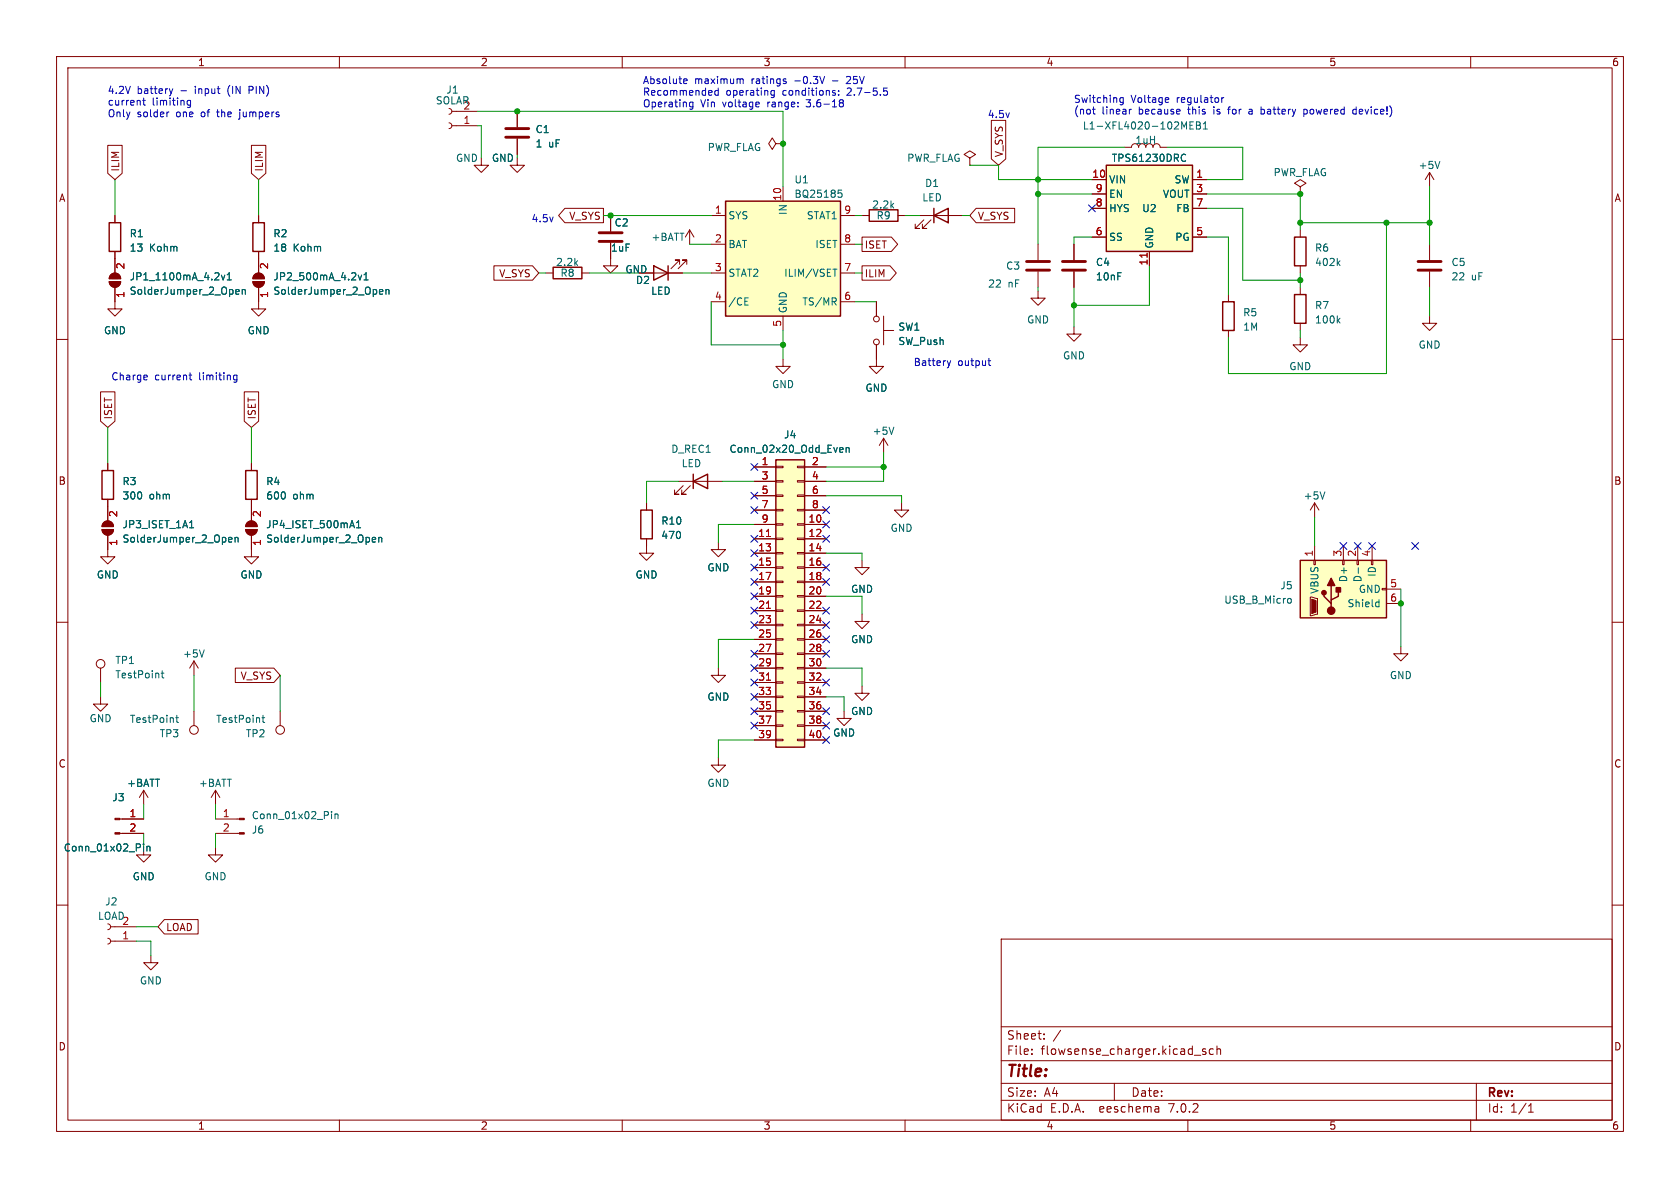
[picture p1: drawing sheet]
<svg xmlns="http://www.w3.org/2000/svg" width="297mm" height="210mm" viewBox="0 0 297 210" stroke-linecap="round" stroke-linejoin="round" font-family="sans-serif">
<g fill="none" stroke="#840000" stroke-width=".18">
<path d="M10 10h277v190h-277zM12 12h273v186h-273zM60 10v2M79.4 19.2l.3 .1 .2 .4-.2 .4-.3 .1M79.9 19.7h4.6M91.4 19.7v2.8M110 10v2M160 10v2M210 10v2M260 10v2M19 25.7h2.6v4.9l-1.3 1.2-1.3-1.2zM20.3 38.1v1.3"/>
<path d="M44.4 25.7h2.6v4.9l-1.3 1.2-1.3-1.2zM45.7 38.1v1.3M79.4 21.7l.3 .2 .2 .3-.2 .4-.3 .1M79.9 22.2h4.6M85.1 27.9v1.3h1.3l-1.3 1.3-1.3-1.3h1.3M91.4 27.9v1.3h1.3l-1.3 1.3-1.2-1.3h1.2M91.4 24.5v2.8M99.9 36.8h6.8v2.6h-6.8l-1.1-1.3zM107.9 38.1v2.8M125.7 38.1h2.6M137.2 25.4l-.7-1-.6 1 .6 1 .7-1h1.2M138.4 25.4h.1"/>
<path d="M138.4 33v2.6M148.6 38.1h2.5M152.4 38.1h1.3M158.7 38.1h1.3M162.6 38.1h7.6M163.3 38.9l-1.5 1.5h.8h-.8v-.8M164.6 38.9l-1.5 1.5h.7h-.7v-.8M171.4 27.9l1.1-.6-1.1-.6-1 .6 1 .6v1.3M171.4 29.2h.1M172.6 36.8h6.8v2.6h-6.8l-1.2-1.3zM175.3 21.3h2.5v6.8l-1.3 1.1-1.2-1.1zM193 31.8h2.6"/>
<path d="M193 34.3h2.6M193 36.8h2.6M198.8 26h1.2a.64 .64 0 0 1 .7-.6 .64 .64 0 0 1 .6 .6M203.8 26a.64 .64 0 0 1 .7-.6 .64 .64 0 0 1 .6 .6h1.3M210.8 31.8h2.6M210.8 34.3h2.6M210.8 36.8h2.6M229.9 33l1-.6-1-.6-1 .6 1 .6v1.3M229.9 34.3h.1M252.7 30.5l-.7 1.3M252.7 30.5v2.5M252.7 30.5l.8 1.3"/>
<path d="M10 60h2M19.3 49.8h2a1.02 1.02 0 0 1-1 1 1.02 1.02 0 0 1-1-1zM19.6 48.6a1.02 1.02 0 0 1 1.1-.3 1.02 1.02 0 0 1 .6 1h-2zM20.3 50.8v3.8h1.3l-1.3 1.3-1.3-1.3h1.3M20.3 44.5v3.8M44.7 49.8h2a1.02 1.02 0 0 1-1 1 1.02 1.02 0 0 1-1-1zM45 48.6a1.02 1.02 0 0 1 1.1-.3 1.02 1.02 0 0 1 .6 1h-2zM45.7 50.8v3.8h1.3l-1.3 1.3-1.3-1.3h1.3M45.7 44.5v3.8M87.3 47h6.8l1.1 1.3-1.1 1.2h-6.8zM96.5 48.3h1.3M102.9 48.3h1.2"/>
<path d="M107.9 42.9v4.1h1.3l-1.3 1.3-1.2-1.3h1.2M113 48.3h7.6M120.1 46.7v-.7h-.7h.7l-1.5 1.5M121.4 46.7v-.7h-.8h.8l-1.5 1.5M121.9 40.6l-.7 1.3M121.9 40.6v2.6M121.9 40.6l.8 1.3M125.7 48.3h2.6M125.7 43.2h2.6M125.7 53.3h2.6M138.4 55.9v2.5M148.6 48.3h2.5"/>
<path d="M148.6 43.2h2.5M148.6 53.3h2.5M152.4 41.9h5.2l1.1 1.3-1.1 1.3h-5.2zM152.4 47h4.9l1.2 1.3-1.2 1.2h-4.9zM154.9 53.3v2.6M156.2 58.4h1.8M156.2 55.9v5.1M183.5 51.4v1.3h1.3l-1.3 1.3-1.3-1.3h1.3M183.5 43.2v2.8M183.5 48v2.8M189.9 57.8v1.3h1.2l-1.2 1.2-1.3-1.2h1.3M189.9 43.2v2.8"/>
<path d="M189.9 48v2.8M193 41.9h2.6M203.2 44.5v2.5M210.8 41.9h2.6M217.2 52.1v1.2M217.2 58.4v1.3M229.9 59.7v1.3h1.2l-1.2 1.2-1.3-1.2h1.3M229.9 40.6v1.3M229.9 47v1.3M229.9 50.8v1.3M229.9 57.2v1.2M252.7 55.9v1.3h1.3l-1.3 1.2-1.2-1.2h1.2"/>
<path d="M252.7 43.2v2.8M252.7 48v2.8M285 60h2M17.8 69.3h2.5v5.2l-1.3 1.1-1.2-1.1zM43.2 69.3h2.5v5.2l-1.3 1.1-1.2-1.1zM138.4 63.5v1.3h1.3l-1.3 1.2-1.2-1.2h1.2M154.9 61v3.8h1.3l-1.3 1.2-1.2-1.2h1.2M156.2 77.5v2.5M156.2 77.5l-.8 1.2M156.2 77.5l.8 1.2M18 93.6h2.1a1.02 1.02 0 0 1-1.1 1 1.02 1.02 0 0 1-1-1zM18.3 92.4a1.02 1.02 0 0 1 1.1-.2 1.02 1.02 0 0 1 .7 .9h-2.1z"/>
<path d="M19 94.6v3.8h1.3l-1.3 1.3-1.2-1.3h1.2M19 81.9v1.3M19 88.3v3.8M43.4 93.6h2.1a1.02 1.02 0 0 1-1.1 1 1.02 1.02 0 0 1-1-1zM43.7 92.4a1.02 1.02 0 0 1 1.1-.2 1.02 1.02 0 0 1 .7 .9h-2.1zM44.4 94.6v3.8h1.3l-1.3 1.3-1.2-1.3h1.2M44.4 81.9v1.3M44.4 88.3v3.8M114.3 95.3v2.5h1.3l-1.3 1.3-1.3-1.3h1.3M114.3 88.9v1.3M120 85.1h7.6M120.8 85.9l-1.5 1.5h.7h-.7v-.8"/>
<path d="M122 85.9l-1.5 1.5h.8h-.8v-.8M127 95.9v1.3h1.3l-1.3 1.2-1.3-1.2h1.3M133.3 82.6h3.9M133.3 92.7h3.9M133.3 95.3h3.9M133.3 97.8h3.9M133.3 85.1h3.9M133.3 87.6h3.9M133.3 90.2h3.9M137.2 97.7h1.2v.2h-1.2zM137.2 95.1h1.2v.3h-1.2zM137.2 92.6h1.2v.2h-1.2z"/>
<path d="M137.2 90h1.2v.3h-1.2zM137.2 87.5h1.2v.3h-1.2zM137.2 85h1.2v.2h-1.2zM137.2 82.4h1.2v.3h-1.2zM141 97.7h1.2v.2h-1.2zM141 95.1h1.2v.3h-1.2zM141 92.6h1.2v.2h-1.2zM141 90h1.2v.3h-1.2zM141 87.5h1.2v.3h-1.2zM141 85h1.2v.2h-1.2zM141 82.4h1.2v.3h-1.2zM142.2 82.6h3.8"/>
<path d="M142.2 92.7h3.8M142.2 95.3h3.8M142.2 97.8h3.8M142.2 85.1h3.8M142.2 87.6h3.8M142.2 90.2h3.8M152.4 99.1v1.2h1.3l-1.3 1.3-1.3-1.3h1.3M159.4 88.9v1.3h1.3l-1.3 1.2-1.3-1.2h1.3M232.3 99.1h.2v.7h-.2zM232.4 88.9l-.8 1.3M232.4 88.9v2.5M232.4 96.5v2.6"/>
<path d="M232.4 88.9l.8 1.3M237.4 99.1h.2v.7h-.2zM237.5 96.5v2.6M239.9 99.1h.3v.7h-.3zM240 96.5v2.6M242.4 99.1h.3v.7h-.3zM242.6 96.5v2.6M10 110h2M17.8 118.1v2.6M34.3 116.8v2.6M34.3 116.8l-.8 1.3M34.3 116.8l.8 1.3"/>
<path d="M41.6 118.1h6.8l1.1 1.3-1.1 1.3h-6.8zM127 118.1v1.3h1.3l-1.3 1.3-1.3-1.3h1.3M133.3 100.3h3.9M133.3 102.9h3.9M133.3 105.4h3.9M133.3 108h3.9M133.3 110.5h3.9M133.3 113h3.9M133.3 115.6h3.9M133.3 118.1h3.9M137.2 118h1.2v.2h-1.2zM137.2 115.4h1.2v.3h-1.2z"/>
<path d="M137.2 112.9h1.2v.3h-1.2zM137.2 110.4h1.2v.2h-1.2zM137.2 107.8h1.2v.3h-1.2zM137.2 105.3h1.2v.2h-1.2zM137.2 102.7h1.2v.3h-1.2zM137.2 100.2h1.2v.3h-1.2zM141 118h1.2v.2h-1.2zM141 115.4h1.2v.3h-1.2zM141 112.9h1.2v.3h-1.2zM141 110.4h1.2v.2h-1.2zM141 107.8h1.2v.3h-1.2zM141 105.3h1.2v.2h-1.2z"/>
<path d="M141 102.7h1.2v.3h-1.2zM141 100.2h1.2v.3h-1.2zM142.2 100.3h3.8M142.2 102.9h3.8M142.2 105.4h3.8M142.2 108h3.8M142.2 110.5h3.8M142.2 113h3.8M142.2 115.6h3.8M142.2 118.1h3.8M152.4 108.6v1.3h1.3l-1.3 1.2-1.3-1.2h1.3M231.6 105.5l1.3 .3v2.8l-1 .2h-.3z"/>
<path d="M244.3 104h.8v.3h-.8zM245.1 104.1h2.5M245.1 106.7h2.5M247.6 114.3v1.3h1.3l-1.3 1.2-1.2-1.2h1.2M285 110h2M17.8 123.2v1.3h1.2l-1.2 1.2-1.3-1.2h1.3M25.4 139.7l-.8 1.3M25.4 139.7v2.5M25.4 139.7l.8 1.3M34.3 125.7v2.6M38.1 139.7l-.8 1.3M38.1 139.7v2.5"/>
<path d="M38.1 139.7l.8 1.3M49.5 125.7v2.6M127 134v1.3h1.3l-1.3 1.2-1.3-1.2h1.3M133.3 120.7h3.9M133.3 123.2h3.9M133.3 125.7h3.9M133.3 128.3h3.9M133.3 130.8h3.9M137.2 130.7h1.2v.2h-1.2zM137.2 128.1h1.2v.3h-1.2zM137.2 125.6h1.2v.3h-1.2zM137.2 123.1h1.2v.2h-1.2z"/>
<path d="M137.2 120.5h1.2v.3h-1.2zM141 130.7h1.2v.2h-1.2zM141 128.1h1.2v.3h-1.2zM141 125.6h1.2v.3h-1.2zM141 123.1h1.2v.2h-1.2zM141 120.5h1.2v.3h-1.2zM142.2 120.7h3.8M142.2 123.2h3.8M142.2 125.7h3.8M142.2 128.3h3.8M142.2 130.8h3.8M149.2 125.7v1.3h1.3l-1.3 1.3-1.2-1.3h1.2"/>
<path d="M152.4 121.3v1.3h1.3l-1.3 1.2-1.3-1.2h1.3M10 160h2M21.2 147.3h4.2M21.2 144.8h4.2M25.4 149.9v1.2h1.3l-1.3 1.3-1.3-1.3h1.3M38.1 149.9v1.2h1.3l-1.3 1.3-1.3-1.3h1.3M38.1 147.3h4.2M38.1 144.8h4.2M285 160h2M19 163.3l.4 .2 .2 .3-.2 .4-.4 .1M19 165.9l.4 .1 .2 .4-.2 .3-.4 .2M19.6 163.8h4.5"/>
<path d="M19.6 166.4h4.5M26.7 168.9v1.3h1.2l-1.2 1.3-1.3-1.3h1.3M29.1 162.6h5.9v2.5h-5.9l-1.2-1.3zM177 166h108v32h-108zM60 198v2M110 198v2M160 198v2M177 194.5h108M177 191.5h108M177 187.5h108M177 181.5h108M182.4 186.3v.1"/>
<path d="M182.4 185.5v.1M184.6 183.6v.1M184.6 182.8v.1M197 191.5v3M204.6 195.6l.3 .2v.8M204.9 196.5l-.5 .1M204.9 196h-.5M210 198v2M211.1 186.5h1.2M213.1 185.5l-.3-.1-.2 .2v.2l.5 .2v.3h-.5M214.5 185.5l-.4-.1-.3 .3v.4l.1 .2h.6M215.1 185.5l.3-.1 .3 .1 .1 .9"/>
<path d="M215.1 184.9v1.5M260 198v2M261 191.5v6.5M270.2 196.6h.9M270.2 195.5l.4-.4v1.5"/>
<circle cx="154.9" cy="56.4" r=".51"/>
<circle cx="154.9" cy="60.5" r=".51"/>
<circle cx="17.8" cy="117.3" r=".76"/>
<circle cx="34.3" cy="129" r=".76"/>
<circle cx="49.5" cy="129" r=".76"/>
</g>
<g fill="none" stroke="#840000" stroke-width=".25">
<path d="M19.3 39.4h2v5.1h-2zM44.7 39.4h2v5.1h-2zM128.3 35.6h20.3v20.3h-20.3zM153.7 37.1h5v2h-5zM165.1 38.1l2.5-1.3v2.6zM165.1 36.8v2.6M195.6 29.2h15.2v15.3h-15.2zM97.8 47.2h5.1v2.1h-5.1zM115.6 47l2.5 1.3-2.5 1.2zM118.1 47v2.5M216.2 53.3h2v5.1h-2zM228.9 41.9h2v5.1h-2z"/>
<path d="M228.9 52.1h2v5.1h-2zM18 83.2h2.1v5.1h-2.1zM43.4 83.2h2.1v5.1h-2.1zM113.3 90.2h2v5.1h-2zM122.6 85.1l2.5-1.3v2.6zM122.6 83.8v2.6M137.2 81.3h5v50.8h-5zM229.9 99.1h15.2v10.1h-15.2zM234.1 104.8v.6l1.2 1.3v.6M235.3 103.5v2.5M236.6 104.1v1.3l-1.3 .6v.7"/>
</g>
<path d="M89.4 24.3h4.1M89.4 22.7h4.1M105.9 41.1h4.1M105.9 42.7h4.1M181.5 47.8h4M181.5 46.2h4M187.8 47.8h4.1M187.8 46.2h4.1M250.7 47.8h4.1M250.7 46.2h4.1" fill="none" stroke="#840000" stroke-width=".51"/>
<g fill="none" stroke="#006464" stroke-width=".18">
<path d="M148.2 33.6h.6M148.3 34.1h.3l.3 .2-.1 .5-.5 .1M209.1 27.3h.3l.2 .1M209.3 22.4l.5-.9v1.3M209.6 28.4l-.2 .1h-.3M210.4 22.1h.4M211 21.5h-.6v1.3h.6M211.5 22.1h.4M211.5 21.5h.4l.3 .3-.3 .3 .3 .2v.3l-.2 .2h-.5zM212.7 22.8h.8M212.7 21.9l.4-.4v1.3M254.5 28.5l-.4 1.3"/>
<path d="M39.1 48.6l.3 .9 .3-.9M40.2 49.5h.7M40.2 48.6l.3-.4v1.3M41.7 51.6l.6-.1-.1-.3h-.3l-.2 .2v.6h.5M42.8 51.3l.2-.1h.3l.1 .8M42.8 51.2v.8M63.3 48.6l.3 .9 .3-.9M64.4 49.5h.7M64.4 48.6l.3-.4v1.3M67.1 51.6l.6-.1-.1-.3h-.3l-.2 .2v.6h.5M68.2 51.3l.2-.1h.3l.1 .8M68.2 51.2v.8"/>
<path d="M131.7 53.9h.6M131.7 52.7h.6M147.2 47.6h.8M147.4 53.3l.4 .6M147.8 52.8v.4M236.5 46.5l.4 .4M236.5 56.6l.4 .5M236.9 46.1l-.5 .5M236.9 56.3l-.5 .4M148.6 79.1l.4 .1v.2l-.6 .1M149 79.9l-.4 .1M149.6 79.2l.2-.1 .3 .1v.8"/>
<path d="M149.6 79.1v.9M158 75.5l-.4 1.3M33.5 93.3h.7M40.4 95.4l.6-.1v-.2l-.4-.1-.2 .2 .1 .6h.5M41.6 95.1l.1-.1 .3 .1 .1 .7M41.6 95v.8M63 93.3h.8M63 92.4l.4-.4v1.3M65.8 95.4l.6-.1v-.2l-.4-.1-.2 .2 .1 .6h.5M67 95.1l.1-.1 .3 .1 .1 .7M67 95v.8M234.2 86.9l-.4 1.3"/>
<path d="M28.5 119h.5M28.7 118.6v1.1l.3 .1M36.1 114.9l-.4 1.3M227.9 105.8h.3l.1 .2-.1 .5-.3 .1M240.1 100.4v.9M243.4 106.4l.4 .1M243.8 106v1.3M243.8 107.2l-.4 .1M31.1 126.9h.5M31.3 126.4v1.1l.3 .2M46.3 126.9h.5M46.5 126.4v1.1l.3 .2"/>
<path d="M25.4 149.2v.1M25.4 149.6v.8M26 149.6v.8M26 149.7l.2-.1 .3 .1v.7M58.6 143.5v.1M58.6 143.9v.8M59.2 143.9v.8M59.2 144l.2-.1h.3l.1 .8"/>
</g>
<g fill="#ffffc2" stroke="#ffffc2" stroke-width=".18">
<path d="M137.2 81.3h5v50.8h-5z"/>
<path d="M195.6 29.2h15.2v15.3h-15.2z"/>
<path d="M229.9 99.1h15.2v10.1h-15.2z"/>
<path d="M128.3 35.6h20.3v20.3h-20.3z"/>
</g>
<path d="M202.8 44.8v.7M135.5 94.8h.7M135.5 107.5h.7M135.5 120.2h.7" fill="none" stroke="#a90000" stroke-width=".18"/>
<g fill="#840000" stroke="#840000" stroke-width=".18">
<path d="M20.3 147.2h.9v.2h-.9z"/>
<path d="M20.3 144.7h.9v.2h-.9z"/>
<path d="M42.3 147.2h.9v.2h-.9z"/>
<path d="M42.3 144.7h.9v.2h-.9z"/>
<path d="M18 93.6h2.1a1.02 1.02 0 0 1-1.1 1 1.02 1.02 0 0 1-1-1z"/>
<path d="M18.3 92.4a1.02 1.02 0 0 1 1.1-.2 1.02 1.02 0 0 1 .7 .9h-2.1z"/>
<path d="M231.9 105.9l.8 .3v2l-.8 .3z"/>
<path d="M43.4 93.6h2.1a1.02 1.02 0 0 1-1.1 1 1.02 1.02 0 0 1-1-1z"/>
<path d="M43.7 92.4a1.02 1.02 0 0 1 1.1-.2 1.02 1.02 0 0 1 .7 .9h-2.1z"/>
<path d="M44.7 49.8h2a1.02 1.02 0 0 1-1 1 1.02 1.02 0 0 1-1-1z"/>
<path d="M45 48.6a1.02 1.02 0 0 1 1.1-.3 1.02 1.02 0 0 1 .6 1h-2z"/>
<path d="M19.3 49.8h2a1.02 1.02 0 0 1-1 1 1.02 1.02 0 0 1-1-1z"/>
<path d="M19.6 48.6a1.02 1.02 0 0 1 1.1-.3 1.02 1.02 0 0 1 .6 1h-2z"/>
</g>
<g fill="#840000" stroke="#840000" stroke-width=".25">
<path d="M235.3 102.2l.7 1.3h-1.3z"/>
<path d="M236.2 103.9h.8v.7h-.8z"/>
<circle cx="235.3" cy="107.9" r=".63"/>
<circle cx="234.1" cy="104.8" r=".38"/>
</g>
<g fill="none" stroke="#0000c2" stroke-width=".18">
<path d="M25.2 17.7h.5M25.4 17.3v1.1l.3 .2M29.9 19.8l-.3 .1M30.5 15.7l-.3 .8M33.7 17.8l-.4-.1-.2 .3 .1 .5h.5M33.7 17.7v1.1l-.3 .2h-.3M121 13.9l.4 .1 .1 .2-.6 .2M121.4 14.7l-.4 .1M121.9 18.7l.2 .2 .4-.1M122.5 18v1.1l-.2 .2h-.3M122.5 18.1l-.4-.1-.2 .3M127 15.6v1.2"/>
<path d="M127 16.1l-.4-.1-.2 .2 .1 .6h.5M130.9 14h.4l.1 .8M134 18l.2 .4-.6 .1M134.2 18.8l-.2 .1M136.9 16v1l-.3 .3-.3-.1M136.9 16.1l-.4-.1-.2 .2 .1 .6h.5M138.6 14.4h.3l.1 .2-.2 .2h-.2M138.6 13.9l.3 .1M145.8 13.5l-.4 1.3M147.2 16.4l.5 .2v.2h-.4M147.2 16.1h.5M148.3 16.7v.1"/>
<path d="M148.3 16.1v.1M148.4 17.9l.2 .3M148.4 17.9l.2-.3 .4 .1 .1 .2-.2 .3M148.6 18.2h.3M148.6 18.2l-.2 .2M148.9 18.2l.2 .2-.1 .4-.4 .1-.2-.2M156.8 15.6h-.6v.6l.2-.1h.4l.1 .2-.1 .4-.1 .1-.5-.1M193.1 19.3h.5M198.6 17.3v1l-.1 .2M198.6 17.3h-.4l-.2 .2 .1 .5h.5M200 19.3l-.3 .1M206.4 17.3l.2 .3-.6 .1"/>
<path d="M206.6 18l-.2 .1M208.6 19.4v.2l-.6 .1M216 17.3v.8M216.4 17.3l-.4 .2M222.9 18.9v1.3M223.1 19.3l-.2 .1M230.5 19.3v1.3M230.9 19.3l-.4 .1M239.6 19.3l-.3 .1-.1 .2v.4l.4 .2M193.5 20.2h.1M222.9 20.1l.2 .1M230.5 20.1l.4 .1"/>
<path d="M26 66.4v.2l-.6 .1M33.4 66.3h.5M33.6 65.9v1.1l.3 .2M41.9 66.4l-.4-.1-.2 .2 .1 .6h.5M41.9 66.3v1l-.3 .3-.3-.1M167.5 63.8l.3 .8M167.8 64.6l-.2 .4M168.1 63.8l-.3 .8M174.7 63.8h.4M174.8 63.3v1.1l.3 .2"/>
</g>
<g fill="none" stroke="#009600" stroke-width=".18">
<path d="M84.5 19.7h53.9v13.3M20.3 31.8v6.3M45.7 31.8v6.3M84.5 22.2h.6v5.7M91.4 27.3v.6M106.7 38.1h19M151.1 38.1h1.3M160 38.1h2.6M170.2 38.1h1.2M171.4 29.2h5.1v2.6h16.5M183.5 34.3h9.5M198.8 26h-15.3v17.2"/>
<path d="M206.4 26h13.3v5.8h-6.3M213.4 34.3h16.5v6.3M213.4 36.8h6.3v12.7h10.2M229.9 39.4h22.8M245.1 39.4v26.6h-27.9v-6.3M252.7 33v10.2M95.2 48.3h1.3M104.1 48.3h8.9M120.6 48.3h5.1M121.9 43.2h3.8M125.7 53.3v7.7h12.7M138.4 58.4v5.1"/>
<path d="M151.1 48.3h1.3M151.1 53.3h3.8M151.1 43.2h1.3M183.5 50.8v.6M189.9 50.8v7M193 41.9h-3.1v1.3M203.2 47v7h-13.3M213.4 41.9h3.8v10.2M229.9 48.3v2.5M229.9 58.4v1.3M252.7 50.8v5.1M19 75.6v6.3"/>
<path d="M44.4 75.6v6.3M120 85.1h-5.7v3.8M127.6 85.1h5.7M133.3 92.7h-6.3v3.2M146 97.8h6.4v1.3M146 82.6h10.2M146 87.6h13.4v1.3M156.2 80v5.1h-10.2M232.4 91.4v5.1M34.3 119.4v6.3M49.5 119.4v6.3M133.3 113h-6.3v5.1"/>
<path d="M146 105.4h6.4v3.2M146 118.1h6.4v3.2M247.6 104.1v10.2M17.8 120.7v2.5M133.3 130.8h-6.3v3.2M146 123.2h3.2v2.5M25.4 142.2v2.6M25.4 147.3v2.6M38.1 142.2v2.6M38.1 147.3v2.6M24.1 166.4h2.6v2.5M24.1 163.8h3.8"/>
</g>
<g fill="none" stroke="#000084" stroke-width=".18">
<path d="M192.4 36.2l1.2 1.2M193.6 36.2l-1.2 1.2M132.7 94.6l1.3 1.3M132.7 99.7l1.3 1.2M132.7 97.2l1.3 1.2M132.7 89.6l1.3 1.2M132.7 81.9l1.3 1.3M132.7 87l1.3 1.2M134 94.6l-1.3 1.3M134 99.7l-1.3 1.2M134 97.2l-1.3 1.2M134 89.6l-1.3 1.2"/>
<path d="M134 81.9l-1.3 1.3M134 87l-1.3 1.2M145.4 89.6l1.3 1.2M145.4 94.6l1.3 1.3M145.4 92.1l1.3 1.2M145.4 99.7l1.3 1.2M146.7 89.6l-1.3 1.2M146.7 92.1l-1.3 1.2M146.7 94.6l-1.3 1.3M146.7 99.7l-1.3 1.2M236.9 95.9l1.2 1.2M238.1 95.9l-1.2 1.2"/>
<path d="M239.4 95.9l1.2 1.2M240.6 95.9l-1.2 1.2M242 95.9l1.2 1.2M243.2 95.9l-1.2 1.2M249.6 95.9l1.2 1.2M250.8 95.9l-1.2 1.2M132.7 102.3l1.3 1.2M132.7 104.8l1.3 1.2M132.7 107.3l1.3 1.3M132.7 115l1.3 1.2M132.7 109.9l1.3 1.2M132.7 117.5l1.3 1.2"/>
<path d="M134 102.3l-1.3 1.2M134 104.8l-1.3 1.2M134 107.3l-1.3 1.3M134 115l-1.3 1.2M134 109.9l-1.3 1.2M134 117.5l-1.3 1.2M145.4 107.3l1.3 1.3M145.4 115l1.3 1.2M145.4 102.3l1.3 1.2M145.4 112.4l1.3 1.2M145.4 109.9l1.3 1.2M146.7 115l-1.3 1.2"/>
<path d="M146.7 107.3l-1.3 1.3M146.7 102.3l-1.3 1.2M146.7 112.4l-1.3 1.2M146.7 109.9l-1.3 1.2M132.7 120l1.3 1.3M132.7 122.6l1.3 1.2M132.7 127.7l1.3 1.2M132.7 125.1l1.3 1.2M134 127.7l-1.3 1.2M134 120l-1.3 1.3M134 125.1l-1.3 1.2M134 122.6l-1.3 1.2"/>
<path d="M145.4 120l1.3 1.3M145.4 130.2l1.3 1.2M145.4 125.1l1.3 1.2M145.4 127.7l1.3 1.2M146.7 120l-1.3 1.3M146.7 125.1l-1.3 1.2M146.7 130.2l-1.3 1.2M146.7 127.7l-1.3 1.2"/>
</g>
<g fill="#009600" stroke="#009600" stroke-width=".18">
<circle cx="229.9" cy="39.4" r=".46"/>
<circle cx="245.1" cy="39.4" r=".46"/>
<circle cx="252.7" cy="39.4" r=".46"/>
<circle cx="229.9" cy="34.3" r=".46"/>
<circle cx="229.9" cy="49.5" r=".46"/>
<circle cx="189.9" cy="54" r=".46"/>
<circle cx="183.5" cy="31.8" r=".46"/>
<circle cx="183.5" cy="34.3" r=".46"/>
<circle cx="247.6" cy="106.7" r=".46"/>
<circle cx="156.2" cy="82.6" r=".46"/>
<circle cx="138.4" cy="61" r=".46"/>
<circle cx="138.4" cy="25.4" r=".46"/>
<circle cx="107.9" cy="38.1" r=".46"/>
<circle cx="91.4" cy="19.7" r=".46"/>
</g>
<text font-size="2.8" fill="#840000" x="178" y="190.8">Title:</text>
<g font-size="2.1" fill="#840000">
<text x="178" y="183.9">Sheet:</text>
<text x="186.2" y="183.9">/</text>
<text x="178" y="186.6">File:</text>
<text x="184" y="186.6">flowsense_charger.kicad_sch</text>
<text x="178" y="196.8">KiCad</text>
<text x="178" y="194">Size:</text>
<text x="184.6" y="194">A4</text>
<text x="185.7" y="196.8">E.D.A.</text>
<text x="194.4" y="196.8">eeschema</text>
<text x="200" y="194">Date:</text>
<text x="206.7" y="196.8">7.0.2</text>
<text x="263" y="194.2">Rev:</text>
<text x="263" y="196.8">Id:</text>
<text x="267" y="196.8">1/1</text>
</g>
<g font-size="1.8" fill="#840000">
<text x="35" y="11.8">1</text>
<text x="85" y="11.8">2</text>
<text x="135" y="11.8">3</text>
<text x="185" y="11.8">4</text>
<text x="235" y="11.8">5</text>
<text x="285" y="11.8">6</text>
<text x="177.4" y="27.8" transform="rotate(-90 177.4 27.8)">V_SYS</text>
<text x="10.4" y="35.8">A</text>
<text x="21.2" y="30.3" transform="rotate(-90 21.2 30.3)">ILIM</text>
<text x="46.6" y="30.3" transform="rotate(-90 46.6 30.3)">ILIM</text>
<text x="285.4" y="35.8">A</text>
<text x="100.5" y="39">V_SYS</text>
<text x="172.9" y="39">V_SYS</text>
<text x="152.9" y="44.1">ISET</text>
<text x="88.1" y="49.2">V_SYS</text>
<text x="152.9" y="49.2">ILIM</text>
<text x="20" y="74.1" transform="rotate(-90 20 74.1)">ISET</text>
<text x="45.4" y="74.1" transform="rotate(-90 45.4 74.1)">ISET</text>
<text x="10.3" y="85.8">B</text>
<text x="285.3" y="85.8">B</text>
<text x="42.4" y="120.3">V_SYS</text>
<text x="10.3" y="135.8">C</text>
<text x="285.3" y="135.8">C</text>
<text x="29.4" y="164.7">LOAD</text>
<text x="10.3" y="185.8">D</text>
<text x="285.3" y="185.8">D</text>
<text x="35" y="199.8">1</text>
<text x="85" y="199.8">2</text>
<text x="135" y="199.8">3</text>
<text x="185" y="199.8">4</text>
<text x="235" y="199.8">5</text>
<text x="285" y="199.8">6</text>
</g>
<g font-size="1.8" fill="#0000c2">
<text x="19" y="16.7">4.2V</text>
<text x="24.3" y="16.7">battery</text>
<text x="31.9" y="16.7">-</text>
<text x="34.6" y="16.7">input</text>
<text x="40.5" y="16.7">(IN</text>
<text x="44.4" y="16.7">PIN)</text>
<text x="113.7" y="14.9">Absolute</text>
<text x="113.7" y="17">Recommended</text>
<text x="122.8" y="14.9">maximum</text>
<text x="128.4" y="17">operating</text>
<text x="132.9" y="14.9">ratings</text>
<text x="138.4" y="17">conditions:</text>
<text x="140.6" y="14.9">-0.3V</text>
<text x="147.4" y="14.9">-</text>
<text x="149.9" y="17">2.7-5.5</text>
<text x="150" y="14.9">25V</text>
<text x="19" y="18.7">current</text>
<text x="19" y="20.8">Only</text>
<text x="24.3" y="20.8">solder</text>
<text x="26.9" y="18.7">limiting</text>
<text x="31.2" y="20.8">one</text>
<text x="35.7" y="20.8">of</text>
<text x="38.7" y="20.8">the</text>
<text x="42.7" y="20.8">jumpers</text>
<text x="113.7" y="19.1">Operating</text>
<text x="123.9" y="19.1">Vin</text>
<text x="127.8" y="19.1">voltage</text>
<text x="135.8" y="19.1">range:</text>
<text x="142.8" y="19.1">3.6-18</text>
<text x="174.6" y="21">4.5v</text>
<text x="189.9" y="18.3">Switching</text>
<text x="189.9" y="20.3">(not</text>
<text x="194.8" y="20.3">linear</text>
<text x="200" y="18.3">Voltage</text>
<text x="201.4" y="20.3">because</text>
<text x="208.1" y="18.3">regulator</text>
<text x="210.2" y="20.3">this</text>
<text x="214.8" y="20.3">is</text>
<text x="217.5" y="20.3">for</text>
<text x="221.3" y="20.3">a</text>
<text x="223.5" y="20.3">battery</text>
<text x="231.2" y="20.3">powered</text>
<text x="240.1" y="20.3">device!)</text>
<text x="94" y="39.4">4.5v</text>
<text x="161.4" y="64.8">Battery</text>
<text x="169.2" y="64.8">output</text>
<text x="19.7" y="67.3">Charge</text>
<text x="27.4" y="67.3">current</text>
<text x="35.2" y="67.3">limiting</text>
</g>
<g font-size="1.8" fill="#006464">
<text x="78.9" y="16.7">J1</text>
<text x="77" y="18.6">SOLAR</text>
<text x="81.9" y="19.4">2</text>
<text x="94.6" y="23.7">C1</text>
<text x="191.4" y="23.1">L1-XFL4020-102MEB1</text>
<text x="80.6" y="28.8">GND</text>
<text x="86.9" y="28.8">GND</text>
<text x="94.6" y="26.2">1</text>
<text x="96.9" y="26.2">uF</text>
<text x="125.1" y="26.9">PWR_FLAG</text>
<text x="160.3" y="28.8">PWR_FLAG</text>
<text x="196.5" y="28.8">TPS61230DRC</text>
<text x="200.7" y="25.6">1uH</text>
<text x="140.4" y="32.6">U1</text>
<text x="140.4" y="35.1">BQ25185</text>
<text x="163" y="35.8">LED</text>
<text x="163.5" y="33.2">D1</text>
<text x="196.1" y="32.6">VIN</text>
<text x="196.1" y="35.1">EN</text>
<text x="205.5" y="35.1">VOUT</text>
<text x="207.5" y="32.6">SW</text>
<text x="225.1" y="31.3">PWR_FLAG</text>
<text x="250.7" y="30">+5V</text>
<text x="108.6" y="40.2">C2</text>
<text x="128.8" y="38.9">SYS</text>
<text x="139.3" y="38.1" transform="rotate(-90 139.3 38.1)">IN</text>
<text x="142.5" y="38.9">STAT1</text>
<text x="154.1" y="37">2.2k</text>
<text x="154.9" y="38.9">R9</text>
<text x="196.1" y="37.7">HYS</text>
<text x="201.9" y="37.7">U2</text>
<text x="207.8" y="37.7">FB</text>
<text x="22.9" y="42.1">R1</text>
<text x="22.9" y="44.6">13</text>
<text x="26.4" y="44.6">Kohm</text>
<text x="48.3" y="42.1">R2</text>
<text x="48.3" y="44.6">18</text>
<text x="51.8" y="44.6">Kohm</text>
<text x="98.2" y="47.2">2.2k</text>
<text x="108" y="44.6">1uF</text>
<text x="115.1" y="42.7">+BATT</text>
<text x="128.8" y="44">BAT</text>
<text x="144" y="44">ISET</text>
<text x="177.8" y="47.8">C3</text>
<text x="193.7" y="47.2">C4</text>
<text x="196.1" y="42.7">SS</text>
<text x="204" y="43.9" transform="rotate(-90 204 43.9)">GND</text>
<text x="207.6" y="42.7">PG</text>
<text x="232.4" y="44.6">R6</text>
<text x="232.4" y="47.2">402k</text>
<text x="256.5" y="47.2">C5</text>
<text x="22.9" y="49.7">JP1_1100mA_4.2v1</text>
<text x="22.9" y="52.3">SolderJumper_2_Open</text>
<text x="48.3" y="49.7">JP2_500mA_4.2v1</text>
<text x="48.3" y="52.3">SolderJumper_2_Open</text>
<text x="99" y="49.1">R8</text>
<text x="110.5" y="48.5">GND</text>
<text x="112.4" y="50.4">D2</text>
<text x="115.1" y="52.3">LED</text>
<text x="128.8" y="49.1">STAT2</text>
<text x="138.5" y="49.1">ILIM/VSET</text>
<text x="174.6" y="51">22</text>
<text x="178.1" y="51">nF</text>
<text x="193.7" y="49.7">10nF</text>
<text x="256.5" y="49.7">22</text>
<text x="260.1" y="49.7">uF</text>
<text x="18.3" y="59.2">GND</text>
<text x="43.7" y="59.2">GND</text>
<text x="128.8" y="54.2">/CE</text>
<text x="139.3" y="55.4" transform="rotate(-90 139.3 55.4)">GND</text>
<text x="141.7" y="54.2">TS/MR</text>
<text x="158.8" y="58.6">SW1</text>
<text x="181.5" y="57.3">GND</text>
<text x="219.7" y="56.1">R5</text>
<text x="219.7" y="58.6">1M</text>
<text x="232.4" y="54.8">R7</text>
<text x="232.4" y="57.3">100k</text>
<text x="158.8" y="61.2">SW_Push</text>
<text x="187.9" y="63.7">GND</text>
<text x="227.9" y="65.6">GND</text>
<text x="250.7" y="61.8">GND</text>
<text x="136.4" y="68.8">GND</text>
<text x="152.9" y="69.4">GND</text>
<text x="138.5" y="77.7">J4</text>
<text x="154.2" y="77">+5V</text>
<text x="118.6" y="80.2">D_REC1</text>
<text x="120.5" y="82.7">LED</text>
<text x="128.9" y="80.2">Conn_02x20_Odd_Even</text>
<text x="21.6" y="85.9">R3</text>
<text x="21.6" y="88.5">300</text>
<text x="26.3" y="88.5">ohm</text>
<text x="47" y="85.9">R4</text>
<text x="47" y="88.5">600</text>
<text x="51.7" y="88.5">ohm</text>
<text x="230.4" y="88.5">+5V</text>
<text x="21.6" y="93.5">JP3_ISET_1A1</text>
<text x="47" y="93.5">JP4_ISET_500mA1</text>
<text x="116.8" y="92.9">R10</text>
<text x="116.8" y="95.4">470</text>
<text x="157.4" y="94.2">GND</text>
<text x="21.6" y="96.1">SolderJumper_2_Open</text>
<text x="47" y="96.1">SolderJumper_2_Open</text>
<text x="125" y="101.2">GND</text>
<text x="17.1" y="102.4">GND</text>
<text x="42.5" y="102.4">GND</text>
<text x="112.3" y="102.4">GND</text>
<text x="150.4" y="105">GND</text>
<text x="216.4" y="106.9">USB_B_Micro</text>
<text x="226.3" y="104.3">J5</text>
<text x="233.2" y="105.1" transform="rotate(-90 233.2 105.1)">VBUS</text>
<text x="238.1" y="107.5">Shield</text>
<text x="238.3" y="103" transform="rotate(-90 238.3 103)">D+</text>
<text x="240.1" y="105">GND</text>
<text x="240.9" y="103" transform="rotate(-90 240.9 103)">D-</text>
<text x="243.4" y="102.1" transform="rotate(-90 243.4 102.1)">ID</text>
<text x="150.4" y="113.9">GND</text>
<text x="20.3" y="117.5">TP1</text>
<text x="32.3" y="116.4">+5V</text>
<text x="20.3" y="120.1">TestPoint</text>
<text x="125" y="124">GND</text>
<text x="245.7" y="120.2">GND</text>
<text x="15.8" y="127.8">GND</text>
<text x="22.9" y="128">TestPoint</text>
<text x="28.2" y="130.5">TP3</text>
<text x="38.1" y="128">TestPoint</text>
<text x="43.4" y="130.5">TP2</text>
<text x="147.2" y="130.4">GND</text>
<text x="150.4" y="126.6">GND</text>
<text x="19.8" y="141.8">J3</text>
<text x="22.4" y="139.3">+BATT</text>
<text x="35.1" y="139.3">+BATT</text>
<text x="125" y="139.3">GND</text>
<text x="44.5" y="147.5">J6</text>
<text x="44.5" y="145">Conn_01x02_Pin</text>
<text x="11.2" y="150.7">Conn_01x02_Pin</text>
<text x="23.4" y="155.8">GND</text>
<text x="36.1" y="155.8">GND</text>
<text x="18.5" y="160.2">J2</text>
<text x="17.3" y="162.8">LOAD</text>
<text x="21.6" y="163.6">2</text>
<text x="24.7" y="174.2">GND</text>
</g>
<g font-size="1.8" fill="#a90000">
<text x="81.9" y="22">1</text>
<text x="138.2" y="35.6" transform="rotate(-90 138.2 35.6)">10</text>
<text x="193" y="31.5">10</text>
<text x="193.6" y="34">9</text>
<text x="211.4" y="31.5">1</text>
<text x="211.4" y="34">3</text>
<text x="126.3" y="37.8">1</text>
<text x="149.2" y="37.8">9</text>
<text x="193.6" y="41.7">6</text>
<text x="193.6" y="36.6">8</text>
<text x="211.4" y="41.7">5</text>
<text x="211.4" y="36.6">7</text>
<text x="22.2" y="47.7" transform="rotate(-90 22.2 47.7)">2</text>
<text x="47.6" y="47.7" transform="rotate(-90 47.6 47.7)">2</text>
<text x="126.3" y="42.9">2</text>
<text x="149.2" y="42.9">8</text>
<text x="202.9" y="47" transform="rotate(-90 202.9 47)">11</text>
<text x="22.2" y="52.7" transform="rotate(-90 22.2 52.7)">1</text>
<text x="47.6" y="52.7" transform="rotate(-90 47.6 52.7)">1</text>
<text x="126.3" y="48">3</text>
<text x="126.3" y="53.1">4</text>
<text x="149.2" y="53.1">6</text>
<text x="149.2" y="48">7</text>
<text x="138.2" y="57.8" transform="rotate(-90 138.2 57.8)">5</text>
<text x="134.6" y="82.3">1</text>
<text x="143.5" y="82.3">2</text>
<text x="134.6" y="84.8">3</text>
<text x="134.6" y="87.4">5</text>
<text x="134.6" y="89.9">7</text>
<text x="143.5" y="84.8">4</text>
<text x="143.5" y="87.4">6</text>
<text x="143.5" y="89.9">8</text>
<text x="21" y="91.5" transform="rotate(-90 21 91.5)">2</text>
<text x="46.4" y="91.5" transform="rotate(-90 46.4 91.5)">2</text>
<text x="134" y="95">11</text>
<text x="134.6" y="92.5">9</text>
<text x="142.9" y="92.5">10</text>
<text x="142.9" y="95">12</text>
<text x="21" y="96.6" transform="rotate(-90 21 96.6)">1</text>
<text x="46.4" y="96.6" transform="rotate(-90 46.4 96.6)">1</text>
<text x="134" y="97.5">13</text>
<text x="134" y="100.1">15</text>
<text x="142.9" y="97.5">14</text>
<text x="142.9" y="100.1">16</text>
<text x="232.2" y="98.5" transform="rotate(-90 232.2 98.5)">1</text>
<text x="237.2" y="98.5" transform="rotate(-90 237.2 98.5)">3</text>
<text x="239.8" y="98.5" transform="rotate(-90 239.8 98.5)">2</text>
<text x="242.3" y="98.5" transform="rotate(-90 242.3 98.5)">4</text>
<text x="134" y="102.6">17</text>
<text x="134" y="105.2">19</text>
<text x="134" y="107.7">21</text>
<text x="142.9" y="102.6">18</text>
<text x="142.9" y="105.2">20</text>
<text x="142.9" y="107.7">22</text>
<text x="245.7" y="103.9">5</text>
<text x="245.7" y="106.4">6</text>
<text x="134" y="110.2">23</text>
<text x="134" y="112.8">25</text>
<text x="142.9" y="110.2">24</text>
<text x="142.9" y="112.8">26</text>
<text x="134" y="115.3">27</text>
<text x="134" y="117.9">29</text>
<text x="142.9" y="115.3">28</text>
<text x="142.9" y="117.9">30</text>
<text x="134" y="120.4">31</text>
<text x="134" y="122.9">33</text>
<text x="134" y="125.5">35</text>
<text x="142.9" y="120.4">32</text>
<text x="142.9" y="122.9">34</text>
<text x="142.9" y="125.5">36</text>
<text x="134" y="128">37</text>
<text x="134" y="130.6">39</text>
<text x="142.9" y="128">38</text>
<text x="142.9" y="130.6">40</text>
<text x="22.8" y="144.5">1</text>
<text x="22.8" y="147.1">2</text>
<text x="39.3" y="144.5">1</text>
<text x="39.3" y="147.1">2</text>
<text x="21.6" y="166.1">1</text>
</g>
</svg>
